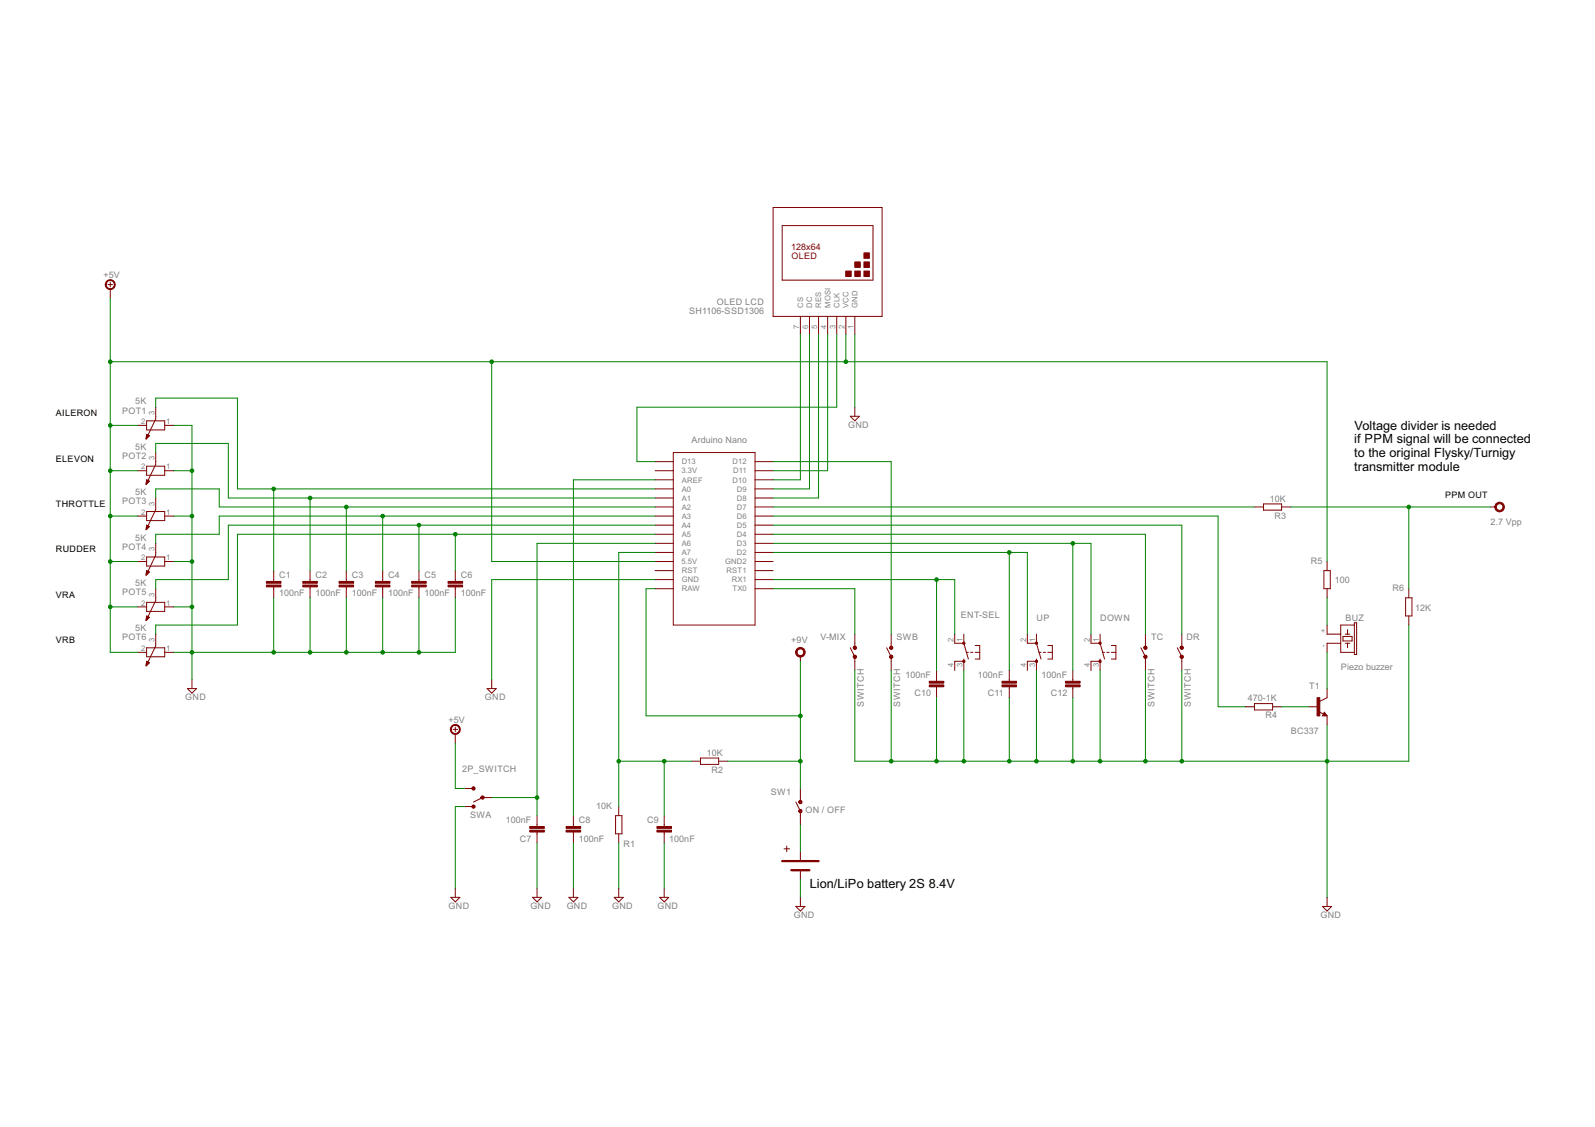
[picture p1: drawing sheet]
<svg xmlns="http://www.w3.org/2000/svg" width="297mm" height="210mm" viewBox="0 0 297 210" stroke-linecap="round" stroke-linejoin="round" font-family="sans-serif">
<g fill="none" stroke="#800000" stroke-width=".19">
<path d="M144 38.7h20.3v20.2h-20.3zM20.1 53h.9M20.5 52.6v.8M20.5 53.8v1.7M145.7 42h16.9v10.2h-16.9zM149.1 58.9v3.4M150.7 58.9v3.4M152.4 58.9v3.4M154.1 58.9v3.4M155.8 58.9v3.4M157.5 58.9v3.4M159.2 58.9v3.4"/>
<path d="M25.6 79.2h1.7M27.3 78.4h3.4v1.7h-3.4zM29 75.8v2.2l-1.8 3.7M30.7 79.2h1.7M158.3 77.5h1.7l-.8 .9zM159.2 75.8v1.7M25.6 87.7h1.7M25.6 96.1h1.7M27.2 81.7h.1M27.2 81.6h.1M27.2 90.2h.1M27.2 90.1h.1"/>
<path d="M27.2 90h.2M27.2 98.6h.1M27.2 81.6h.2M27.2 81.5h.3M27.2 81.4h.4M27.2 89.9h.3M27.2 89.8h.4M27.2 98.5h.2M27.2 98.4h.3M27.2 98.3h.3M27.3 81.3h.3M27.3 81.3h.4"/>
<path d="M27.3 81.2h.5M27.3 89.8h.3M27.3 89.7h.4M27.3 89.6h.5M27.3 98.3h.3M27.3 98.2h.4M27.3 98.1h.4M27.3 98.1h.5M27.3 81.1h.4M27.3 81h.3M27.3 81h.2M27.3 89.6h.4"/>
<path d="M27.3 89.5h.3M27.3 89.4h.1M27.3 98h.4M27.3 97.9h.2M27.3 97.9h.1M27.3 86.8h3.4v1.7h-3.4zM27.3 95.3h3.4v1.7h-3.4zM27.3 80.9l-.1 .8M27.3 80.9l.5 .3-.6 .5M27.3 80.9h.1M27.8 89.6l-.5-.2-.1 .8M27.8 89.6l-.6 .6"/>
<path d="M27.8 98.1l-.5-.3-.1 .9M27.8 98.1l-.6 .6M29 84.3v2.2l-1.8 3.7M29 92.8v2.1l-1.8 3.8M30.7 87.7h1.7M30.7 96.1h1.7M122 87.7h3.4M122 89.4h3.4M122 99.5h3.4M122 97.8h3.4M122 96.1h3.4M122 94.4h3.4"/>
<path d="M122 92.8h3.4M122 91.1h3.4M122 86h3.4M125.4 84.3h15.2v32.1h-15.2zM140.6 87.7h3.4M140.6 89.4h3.4M140.6 99.5h3.4M140.6 97.8h3.4M140.6 96.1h3.4M140.6 94.4h3.4M140.6 92.8h3.4M140.6 91.1h3.4"/>
<path d="M140.6 86h3.4M233.6 94.4h1.7M235.3 93.9h3.4v1.1h-3.4zM238.7 94.4h1.7M277.6 94.4h.9M25.6 104.6h1.7M25.6 113h1.7M27.2 107.1h.1M27.2 107h.1M27.2 115.6h.1M27.2 115.5h.1M27.2 115.4h.2"/>
<path d="M27.2 106.9h.2M27.2 106.8h.3M27.2 106.8h.4M27.2 115.3h.3M27.2 115.2h.4M27.3 106.7h.3M27.3 106.6h.4M27.3 106.6h.5M27.3 115.1h.3M27.3 115.1h.4M27.3 115h.5M27.3 106.5h.4"/>
<path d="M27.3 106.4h.3M27.3 106.4h.2M27.3 114.9h.4M27.3 114.9h.3M27.3 114.8h.1M27.3 106.3h.1M27.3 103.7h3.4v1.7h-3.4zM27.3 112.2h3.4v1.7h-3.4zM27.3 106.3l-.1 .8M27.3 106.3l.5 .2-.6 .6M27.3 114.7l.5 .3-.6 .6zM29 101.2v2.2l-1.8 3.7"/>
<path d="M29 109.6v2.2l-1.8 3.8M29 118.1v2.2l-1.8 3.7M30.7 104.6h1.7M30.7 113h1.7M51 106.3v2M51 109.3v2M57.7 106.3v2M57.7 109.3v2M64.5 106.3v2M64.5 109.3v2M71.3 106.3v2M71.3 109.3v2"/>
<path d="M78 106.3v2M78 109.3v2M84.8 106.3v2M84.8 109.3v2M122 109.6h3.4M122 107.9h3.4M122 106.3h3.4M122 104.6h3.4M122 102.9h3.4M122 101.2h3.4M140.6 109.6h3.4M140.6 107.9h3.4"/>
<path d="M140.6 106.3h3.4M140.6 104.6h3.4M140.6 102.9h3.4M140.6 101.2h3.4M159.2 118.1v2.5M166 118.1v2.5M177.8 118.1v1.7h1.7M179.5 118.1v1.7M179.5 119.8l.8 2.9M191.3 118.1v1.7h1.7M193 118.1v1.7M193 119.8l.9 2.9"/>
<path d="M203.2 118.1v1.7h1.7M204.9 118.1v1.7M204.9 119.8l.8 2.9M213.3 118.1v2.5M220.1 118.1v2.5M246.5 106.3h1.2v3.3h-1.2zM247.1 104.6v1.7M247.1 109.6v1.7M247.1 116.4v1.7h2.6M249.7 119.8h-2.6v1.7M250.1 118.5h1.7v.9h-1.7zM250.5 119.8h.9"/>
<path d="M250.5 118.1h.9M251 117.3v.8M251 119.8v.8M252.2 116.4h-2.5v5.1h2.5M252.2 116h.4v5.9h-.4zM261.8 111.3h1.2v3.4h-1.2zM262.4 109.6v1.7M262.4 114.7v1.7M25.6 121.5h1.7M27.2 124h.1M27.2 123.9h.1M27.2 123.8h.2"/>
<path d="M27.2 123.8h.3M27.2 123.7h.3M27.2 123.7h.4M27.3 123.6h.4M27.3 123.5h.4M27.3 123.4h.5M27.3 123.4h.4M27.3 123.3h.2M27.3 123.2h.1M27.3 120.6h3.4v1.7h-3.4zM27.8 123.4l-.5-.2-.1 .8M27.8 123.4l-.6 .6"/>
<path d="M30.7 121.5h1.7M34.9 128.2h1.7l-.8 .9zM35.8 126.6v1.6M84.4 135.8h.8M84.8 135.4v.9M84.8 136.7v1.7M90.7 128.2h1.7l-.8 .9zM91.6 126.6v1.6M149.1 122.2v1M158.3 120.6l.9 1.7M159.2 122.6v2.3M165.1 120.6l.9 1.7"/>
<path d="M166 122.6v2.3M174.4 124.9v2M174.4 127.9v2M179.5 122.7v2.2M179.5 123.2h-1.7v1.7M179.9 121.5h.4M180.8 121.5h.4M181.6 121.5h.9M181.6 120.2h.9v2.5h-.9M188 124.9v2M188 127.9v2M193 123.2h-1.7v1.7"/>
<path d="M193 122.7v2.2M193.4 121.5h.5M194.3 121.5h.4M195.1 121.5h.9M195.1 120.2h.9v2.5h-.9M199.8 124.9v2M199.8 127.9v2M204.9 123.2h-1.7v1.7M204.9 122.7v2.2M205.3 121.5h.4M206.1 121.5h.4M207 121.5h.8"/>
<path d="M207 120.2h.8v2.5h-.8M212.5 120.6l.8 1.7M213.3 122.6v2.3M219.2 120.6l.9 1.7M220.1 122.6v2.3M231.9 131.6h1.7M233.6 131h3.4v1.2h-3.4zM237 131.6h1.7M243.8 131.6h1.6M245.7 132.6l.8 .4M246.6 132.7l.5 .6h-.8zM246.6 133l.1 .2h-.2l.1-.4 .4 .4h-.5"/>
<path d="M247.1 128.2v1.7l-1.3 .7M247.1 133.3v1.7M86.5 146.9h1.7M86.5 150.2h1.7M91.6 148.5h-1.7l-1.7 .9M100 151.9v2M100 155v2M106.8 151.9v2M106.8 155v2M114.6 151.9h1.2v3.4h-1.2zM115.2 150.2v1.7M115.2 155.3v1.7"/>
<path d="M123.7 151.9v2M123.7 155v2M128.8 141.8h1.7M130.5 141.2h3.3v1.2h-3.3zM133.8 141.8h1.7M146 158.1h1M146.5 157.6v1M148.2 149.4l.9 1.7M149.1 146.9v2.5M149.1 151.3v2.3M149.1 158.7v1.7M83.9 167.1h1.7l-.8 .9z"/>
<path d="M84.8 165.4v1.7M99.2 167.1h1.7l-.9 .9zM100 165.4v1.7M105.9 167.1h1.7l-.8 .9zM106.8 165.4v1.7M114.4 167.1h1.7l-.9 .9zM115.2 165.4v1.7M122.9 167.1h1.6l-.8 .9zM123.7 165.4v1.7M148.2 168.8h1.7l-.8 .9zM149.1 162.1v1.6M149.1 167.1v1.7"/>
<path d="M246.3 168.8h1.7l-.9 .9zM247.1 167.1v1.7"/>
</g>
<g fill="#800000" stroke="#800000" stroke-width=".19">
<path d="M20 52.3a.93 .93 0 0 1 1.4 .3 .93 .93 0 0 1-.7 1.3 .93 .93 0 0 1-1.1-.9h.2a.76 .76 0 0 1 1-.7 .76 .76 0 0 1 .2 1.3 .76 .76 0 0 1-1.2-.3v-.3h-.2v-.3z" fill-rule="evenodd"/>
<path d="M148.8 149.2l.3-.1 .3 .2v.2l-.5 .2-.1-.3 .3-.2 .1 .1v.2h-.2l-.2-.1z" fill-rule="evenodd"/>
<path d="M148.8 150.9a.3 .3 0 0 1 .4-.1 .3 .3 0 0 1 .2 .4l-.1 .1-.4 .1-.1-.3 .3-.2 .1 .1-.2 .2-.2-.1z" fill-rule="evenodd"/>
<path d="M278.6 93.9a.91 .91 0 0 1 1.4 0 .91 .91 0 0 1-.5 1.4 .91 .91 0 0 1-1.1-.9h.2a.63 .63 0 0 1 .9-.6 .63 .63 0 0 1 .2 1.1 .63 .63 0 0 1-1-.3l-.1-.2h-.2z" fill-rule="evenodd"/>
<path d="M148.4 120.9a.9 .9 0 0 1 1.4 .1 .9 .9 0 0 1-.5 1.3 .9 .9 0 0 1-1.1-.8h.2a.63 .63 0 0 1 .9-.6 .63 .63 0 0 1 .2 1 .63 .63 0 0 1-1-.2l-.1-.2h-.2z" fill-rule="evenodd"/>
<path d="M158.9 120.5l.3-.2 .3 .2v.2a.3 .3 0 0 1-.3 .2 .3 .3 0 0 1-.3-.3l.3-.1 .2 .2-.3 .1-.2-.2z" fill-rule="evenodd"/>
<path d="M158.9 122.2a.3 .3 0 0 1 .3-.2 .3 .3 0 0 1 .3 .2v.2l-.3 .2h-.1l-.2-.3 .4-.1v.3h-.2l-.2-.2z" fill-rule="evenodd"/>
<path d="M179.3 119.6h.3v.4h-.3z" fill-rule="evenodd"/>
<path d="M179.3 123h.3v.3h-.3z" fill-rule="evenodd"/>
<path d="M192.9 119.6h.3v.4h-.3z" fill-rule="evenodd"/>
<path d="M192.9 123h.3v.3h-.3z" fill-rule="evenodd"/>
<path d="M204.7 119.6h.3v.4h-.3z" fill-rule="evenodd"/>
<path d="M204.7 123h.3v.3h-.3z" fill-rule="evenodd"/>
<path d="M213.1 120.5a.3 .3 0 0 1 .3-.2 .3 .3 0 0 1 .2 .2v.2l-.2 .2h-.2l-.2-.3 .3-.1 .2 .1-.2 .2-.3-.2z" fill-rule="evenodd"/>
<path d="M213.1 122.2l.3-.2 .2 .2a.33 .33 0 0 1-.4 .4l-.2-.3 .3-.1 .2 .1-.1 .2h-.1l-.3-.2z" fill-rule="evenodd"/>
<path d="M219.8 120.5l.2-.1h.3v.5h-.3l-.2-.1v-.2l.2-.1 .2 .1v.2h-.2l-.2-.2z" fill-rule="evenodd"/>
<path d="M219.8 122.2l.2-.2 .3 .1 .1 .3-.4 .2-.2-.3 .3-.1 .1 .1v.2h-.2l-.2-.2z" fill-rule="evenodd"/>
<path d="M165.7 120.5a.3 .3 0 0 1 .3-.2 .3 .3 0 0 1 .3 .2l-.1 .4a.31 .31 0 0 1-.5-.3l.3-.1 .1 .2-.2 .1-.2-.2z" fill-rule="evenodd"/>
<path d="M165.8 122l.5 .2a.33 .33 0 0 1-.5 .4l-.1-.3 .3-.1 .1 .1-.1 .2-.3-.2z" fill-rule="evenodd"/>
<path d="M87.9 150.1l.2-.2a.31 .31 0 0 1 .3 .1 .31 .31 0 0 1 .1 .3l-.3 .2h-.1l-.2-.3 .3-.1 .1 .1v.2h-.2l-.2-.2z" fill-rule="evenodd"/>
<path d="M87.9 146.7l.2-.1a.31 .31 0 0 1 .3 .1 .31 .31 0 0 1 0 .4 .31 .31 0 0 1-.5-.2l.3-.2 .1 .2-.2 .1-.2-.1z" fill-rule="evenodd"/>
<path d="M89.6 148.4a.3 .3 0 0 1 .3-.2 .3 .3 0 0 1 .3 .2 .33 .33 0 0 1-.5 .4l-.1-.3 .2-.1 .2 .1v.2h-.2l-.2-.2z" fill-rule="evenodd"/>
<path d="M84.2 135.1a.93 .93 0 0 1 1.4 .4 .93 .93 0 0 1-.6 1.3 .93 .93 0 0 1-1.1-1h.1a.76 .76 0 0 1 1.1-.6 .76 .76 0 0 1 .2 1.2 .76 .76 0 0 1-1.2-.3l-.1-.3h-.1v-.2z" fill-rule="evenodd"/>
</g>
<path d="M145.7 160.4h6.7M147.4 162.1h3.3" fill="none" stroke="#800000" stroke-width=".42"/>
<g fill="#800000" stroke="#800000" stroke-width=".19">
<path d="M49.6 109h2.7v.3h-2.7z"/>
<path d="M49.6 108.3h2.7v.3h-2.7z"/>
<path d="M56.4 109h2.7v.3h-2.7z"/>
<path d="M56.4 108.3h2.7v.3h-2.7z"/>
<path d="M63.1 109h2.7v.3h-2.7z"/>
<path d="M63.1 108.3h2.7v.3h-2.7z"/>
<path d="M69.9 109h2.7v.3h-2.7z"/>
<path d="M69.9 108.3h2.7v.3h-2.7z"/>
<path d="M76.7 109h2.7v.3h-2.7z"/>
<path d="M76.7 108.3h2.7v.3h-2.7z"/>
<path d="M83.4 109h2.7v.3h-2.7z"/>
<path d="M83.4 108.3h2.7v.3h-2.7z"/>
<path d="M160.9 50.5h1v1h-1z"/>
<path d="M159.2 50.5h1v1h-1z"/>
<path d="M160.9 48.8h1v1h-1z"/>
<path d="M157.5 50.5h1v1h-1z"/>
<path d="M160.9 47.1h1v1h-1z"/>
<path d="M159.2 48.8h1v1h-1z"/>
<path d="M105.4 154.6h2.7v.4h-2.7z"/>
<path d="M105.4 153.9h2.7v.4h-2.7z"/>
<path d="M186.6 126.9h2.7v.3h-2.7z"/>
<path d="M186.6 127.6h2.7v.3h-2.7z"/>
<path d="M198.4 126.9h2.7v.3h-2.7z"/>
<path d="M198.4 127.6h2.7v.3h-2.7z"/>
<path d="M173.1 126.9h2.7v.3h-2.7z"/>
<path d="M173.1 127.6h2.7v.3h-2.7z"/>
<path d="M245.3 129.9h.5v3.4h-.5z"/>
<path d="M98.7 153.9h2.7v.4h-2.7z"/>
<path d="M98.7 154.6h2.7v.4h-2.7z"/>
<path d="M122.3 153.9h2.8v.4h-2.8z"/>
<path d="M122.3 154.6h2.8v.4h-2.8z"/>
</g>
<g fill="none" stroke="#008000" stroke-width=".19">
<path d="M20.5 55.5v66h5.1M20.5 79.2h5.1M20.5 67.4h226.6v37.2M29 75.8v-1.7h15.2v17h77.8M32.4 79.2h3.4v47.4M91.6 67.4v37.2h30.4M149.1 62.3v27.1h-5.1M150.7 62.3v28.8h-6.7M152.4 62.3v30.5h-8.4M154.1 62.3v25.4h-10.1M155.8 62.3v13.5h-37.2v10.2h3.4M157.5 62.3v5.1"/>
<path d="M159.2 62.3v13.5M20.5 96.1h5.1M20.5 87.7h5.1M29 92.8v-1.7h11.8v3.3h81.2M29 84.3v-1.7h13.5v10.2h79.5M32.4 96.1h3.4M32.4 87.7h3.4M51 91.1v15.2M57.7 92.8v13.5M64.5 94.4v11.9M71.3 96.1v10.2M78 97.8v8.5"/>
<path d="M84.8 99.5v6.8M122 99.5h-77.8v16.9h-15.2v1.7M122 96.1h-81.2v3.4h-11.8v1.7M122 97.8h-79.5v10.1h-13.5v1.7M122 89.4h-15.2v62.5M144 94.4h89.6M144 99.5h69.3v18.6M144 96.1h82.8v35.5h5.1M144 97.8h76.1v20.3M144 86h22v32.1M240.4 94.4h37.2M262.4 94.4v15.2"/>
<path d="M20.5 104.6h5.1M20.5 113h5.1M32.4 104.6h3.4M32.4 113h3.4M51 111.3v10.2M57.7 111.3v10.2M64.5 111.3v10.2M71.3 111.3v10.2M78 111.3v10.2M84.8 111.3v10.2h-52.4M122 107.9h-30.4v18.7M122 102.9h-6.8v47.3"/>
<path d="M122 101.2h-22v50.7M122 109.6h-1.7v23.7h28.8M144 107.9h33.8v10.2M144 109.6h15.2v8.5M144 102.9h47.3v15.2M144 101.2h59.2v16.9M174.4 107.9v17M188 102.9v22M199.8 101.2v23.7M247.1 111.3v5.1M262.4 116.4v25.4h-103.2v-16.9M84.8 138.4v8.5h1.7"/>
<path d="M149.1 123.2v23.7M166 124.9v16.9M174.4 129.9v11.9M179.5 124.9v16.9M188 129.9v11.9M193 124.9v16.9M199.8 129.9v11.9M204.9 124.9v16.9M213.3 124.9v16.9M220.1 124.9v16.9M238.7 131.6h5.1M247.1 121.5v6.7"/>
<path d="M247.1 135v32.1M86.5 150.2h-1.7v15.2M91.6 148.5h8.4M100 157v8.4M106.8 157v8.4M115.2 157v8.4M115.2 141.8h13.6M123.7 141.8v10.1M123.7 157v8.4M135.5 141.8h13.6M149.1 153.6v5.1M149.1 163.7v3.4"/>
</g>
<g fill="#008000" stroke="#008000" stroke-width=".19">
<circle cx="51" cy="91.1" r=".34"/>
<circle cx="57.7" cy="92.8" r=".34"/>
<circle cx="64.5" cy="94.4" r=".34"/>
<circle cx="71.3" cy="96.1" r=".34"/>
<circle cx="78" cy="97.8" r=".34"/>
<circle cx="84.8" cy="99.5" r=".34"/>
<circle cx="20.5" cy="79.2" r=".34"/>
<circle cx="20.5" cy="87.7" r=".34"/>
<circle cx="20.5" cy="96.1" r=".34"/>
<circle cx="20.5" cy="104.6" r=".34"/>
<circle cx="20.5" cy="113" r=".34"/>
<circle cx="157.5" cy="67.4" r=".34"/>
<circle cx="91.6" cy="67.4" r=".34"/>
<circle cx="20.5" cy="67.4" r=".34"/>
<circle cx="35.8" cy="87.7" r=".34"/>
<circle cx="35.8" cy="96.1" r=".34"/>
<circle cx="35.8" cy="104.6" r=".34"/>
<circle cx="35.8" cy="113" r=".34"/>
<circle cx="35.8" cy="121.5" r=".34"/>
<circle cx="57.7" cy="121.5" r=".34"/>
<circle cx="64.5" cy="121.5" r=".34"/>
<circle cx="71.3" cy="121.5" r=".34"/>
<circle cx="78" cy="121.5" r=".34"/>
<circle cx="51" cy="121.5" r=".34"/>
<circle cx="174.4" cy="141.8" r=".34"/>
<circle cx="188" cy="141.8" r=".34"/>
<circle cx="179.5" cy="141.8" r=".34"/>
<circle cx="193" cy="141.8" r=".34"/>
<circle cx="199.8" cy="141.8" r=".34"/>
<circle cx="204.9" cy="141.8" r=".34"/>
<circle cx="213.3" cy="141.8" r=".34"/>
<circle cx="247.1" cy="141.8" r=".34"/>
<circle cx="220.1" cy="141.8" r=".34"/>
<circle cx="166" cy="141.8" r=".34"/>
<circle cx="115.2" cy="141.8" r=".34"/>
<circle cx="123.7" cy="141.8" r=".34"/>
<circle cx="262.4" cy="94.4" r=".34"/>
<circle cx="149.1" cy="141.8" r=".34"/>
<circle cx="149.1" cy="133.3" r=".34"/>
<circle cx="174.4" cy="107.9" r=".34"/>
<circle cx="188" cy="102.9" r=".34"/>
<circle cx="199.8" cy="101.2" r=".34"/>
<circle cx="100" cy="148.5" r=".34"/>
</g>
<g font-size="2.6">
<text x="252.2" y="82.6">if PPM signal will be connected</text>
<text x="252.3" y="80.1">Voltage divider is needed</text>
<text x="252.2" y="85.1">to the original Flysky/Turnigy</text>
<text x="252.2" y="87.7">transmitter module</text>
<text x="150.8" y="165.4">Lion/LiPo battery 2S 8.4V</text>
</g>
<g font-size="1.9" fill="#800000">
<text x="147.4" y="46.6">128x64</text>
<text x="147.4" y="48.3">OLED</text>
</g>
<g font-size="1.9" fill="#808080">
<text x="19.3" y="51.7">+5V</text>
<text x="128.4" y="58.4">SH1106-SSD1306</text>
<text x="133.5" y="56.7">OLED LCD</text>
<text x="22.8" y="77">POT1</text>
<text x="25.2" y="75.3">5K</text>
<text x="25.2" y="83.8">5K</text>
<text x="128.8" y="82.6">Arduino Nano</text>
<text x="158" y="79.6">GND</text>
<text x="22.8" y="85.5">POT2</text>
<text x="22.8" y="93.9">POT3</text>
<text x="25.2" y="92.2">5K</text>
<text x="236.5" y="93.4">10K</text>
<text x="25.2" y="100.7">5K</text>
<text x="237.4" y="96.6">R3</text>
<text x="277.6" y="97.8">2.7 Vpp</text>
<text x="22.8" y="102.4">POT4</text>
<text x="52" y="107.7">C1</text>
<text x="58.8" y="107.7">C2</text>
<text x="65.5" y="107.7">C3</text>
<text x="72.3" y="107.7">C4</text>
<text x="79.1" y="107.7">C5</text>
<text x="85.8" y="107.7">C6</text>
<text x="244.1" y="105.1">R5</text>
<text x="22.8" y="110.8">POT5</text>
<text x="25.2" y="109.1">5K</text>
<text x="52" y="111.1">100nF</text>
<text x="58.8" y="111.1">100nF</text>
<text x="65.5" y="111.1">100nF</text>
<text x="72.3" y="111.1">100nF</text>
<text x="79" y="111.1">100nF</text>
<text x="85.8" y="111.1">100nF</text>
<text x="248.6" y="108.6">100</text>
<text x="259.3" y="110.1">R6</text>
<text x="263.5" y="113.7">12K</text>
<text x="22.8" y="119.3">POT6</text>
<text x="25.2" y="117.6">5K</text>
<text x="147.4" y="119.8">+9V</text>
<text x="152.8" y="119.3">V-MIX</text>
<text x="167" y="119.3">SWB</text>
<text x="178.9" y="115.1">ENT-SEL</text>
<text x="193.1" y="115.6">UP</text>
<text x="204.9" y="115.6">DOWN</text>
<text x="214.4" y="119.3">TC</text>
<text x="221" y="119.3">DR</text>
<text x="250.6" y="115.6">BUZ</text>
<text x="249.7" y="124.9">Piezo buzzer</text>
<text x="34.5" y="130.4">GND</text>
<text x="90.3" y="130.4">GND</text>
<text x="160.9" y="131.6" transform="rotate(-90 160.9 131.6)">SWITCH</text>
<text x="167.7" y="131.6" transform="rotate(-90 167.7 131.6)">SWITCH</text>
<text x="168.6" y="126.3">100nF</text>
<text x="170.3" y="129.7">C10</text>
<text x="182.1" y="126.3">100nF</text>
<text x="184" y="129.7">C11</text>
<text x="194" y="126.3">100nF</text>
<text x="195.7" y="129.7">C12</text>
<text x="215" y="131.6" transform="rotate(-90 215 131.6)">SWITCH</text>
<text x="221.8" y="131.6" transform="rotate(-90 221.8 131.6)">SWITCH</text>
<text x="232.4" y="130.6">470-1K</text>
<text x="243.8" y="128.2">T1</text>
<text x="83.5" y="134.6">+5V</text>
<text x="235.7" y="133.8">R4</text>
<text x="240.4" y="136.7">BC337</text>
<text x="86.1" y="143.8">2P_SWITCH</text>
<text x="131.6" y="140.8">10K</text>
<text x="132.5" y="144">R2</text>
<text x="143.5" y="148">SW1</text>
<text x="87.5" y="152.3">SWA</text>
<text x="94.2" y="153.4">100nF</text>
<text x="107.8" y="153.4">C8</text>
<text x="111" y="150.7">10K</text>
<text x="120.5" y="153.4">C9</text>
<text x="150" y="151.4">ON / OFF</text>
<text x="96.8" y="156.7">C7</text>
<text x="107.8" y="156.7">100nF</text>
<text x="116.1" y="157.7">R1</text>
<text x="124.6" y="156.7">100nF</text>
<text x="83.6" y="169.2">GND</text>
<text x="98.8" y="169.2">GND</text>
<text x="105.5" y="169.2">GND</text>
<text x="114" y="169.2">GND</text>
<text x="122.5" y="169.2">GND</text>
<text x="147.8" y="170.9">GND</text>
<text x="245.9" y="170.9">GND</text>
</g>
<g font-size="1.9">
<text x="10.4" y="77.5">AILERON</text>
<text x="10.4" y="86">ELEVON</text>
<text x="10.4" y="94.4">THROTTLE</text>
<text x="269.2" y="92.7">PPM OUT</text>
<text x="10.4" y="102.9">RUDDER</text>
<text x="10.4" y="111.3">VRA</text>
<text x="10.4" y="119.8">VRB</text>
</g>
<g font-size="1.6" fill="#808080">
<text x="149.6" y="57.3" transform="rotate(-90 149.6 57.3)">CS</text>
<text x="151.3" y="57.3" transform="rotate(-90 151.3 57.3)">DC</text>
<text x="152.9" y="57.3" transform="rotate(-90 152.9 57.3)">RES</text>
<text x="154.6" y="57.3" transform="rotate(-90 154.6 57.3)">MOSI</text>
<text x="156.3" y="57.3" transform="rotate(-90 156.3 57.3)">CLK</text>
<text x="158" y="57.3" transform="rotate(-90 158 57.3)">VCC</text>
<text x="159.7" y="57.3" transform="rotate(-90 159.7 57.3)">GND</text>
<text x="148.8" y="61.3" transform="rotate(-90 148.8 61.3)">7</text>
<text x="150.5" y="61.3" transform="rotate(-90 150.5 61.3)">6</text>
<text x="152.2" y="61.3" transform="rotate(-90 152.2 61.3)">5</text>
<text x="153.9" y="61.3" transform="rotate(-90 153.9 61.3)">4</text>
<text x="155.6" y="61.3" transform="rotate(-90 155.6 61.3)">3</text>
<text x="157.3" y="61.3" transform="rotate(-90 157.3 61.3)">2</text>
<text x="159" y="61.3" transform="rotate(-90 159 61.3)">1</text>
<text x="28.8" y="77.3" transform="rotate(-90 28.8 77.3)">3</text>
<text x="26.3" y="79">2</text>
<text x="30.9" y="79">1</text>
<text x="26.3" y="87.4">2</text>
<text x="28.8" y="85.7" transform="rotate(-90 28.8 85.7)">3</text>
<text x="30.9" y="87.4">1</text>
<text x="126.9" y="88.2">3.3V</text>
<text x="127" y="89.9">AREF</text>
<text x="127" y="86.5">D13</text>
<text x="136.4" y="86.5">D12</text>
<text x="136.4" y="89.9">D10</text>
<text x="136.6" y="88.2">D11</text>
<text x="26.3" y="95.9">2</text>
<text x="28.8" y="94.2" transform="rotate(-90 28.8 94.2)">3</text>
<text x="30.9" y="95.9">1</text>
<text x="127" y="94.9">A2</text>
<text x="127" y="93.3">A1</text>
<text x="127" y="91.6">A0</text>
<text x="137.2" y="94.9">D7</text>
<text x="137.2" y="93.3">D8</text>
<text x="137.2" y="91.6">D9</text>
<text x="127" y="96.6">A3</text>
<text x="127" y="101.7">A6</text>
<text x="127" y="100">A5</text>
<text x="127" y="98.3">A4</text>
<text x="137.2" y="101.7">D3</text>
<text x="137.2" y="100">D4</text>
<text x="137.2" y="98.3">D5</text>
<text x="137.2" y="96.6">D6</text>
<text x="26.3" y="104.3">2</text>
<text x="28.8" y="102.7" transform="rotate(-90 28.8 102.7)">3</text>
<text x="30.9" y="104.3">1</text>
<text x="126.9" y="105.1">5.5V</text>
<text x="127" y="106.8">RST</text>
<text x="127" y="103.4">A7</text>
<text x="135" y="105.1">GND2</text>
<text x="135.3" y="106.8">RST1</text>
<text x="137.2" y="103.4">D2</text>
<text x="26.3" y="112.8">2</text>
<text x="28.8" y="111.1" transform="rotate(-90 28.8 111.1)">3</text>
<text x="30.9" y="112.8">1</text>
<text x="127" y="110.2">RAW</text>
<text x="127" y="108.5">GND</text>
<text x="136.3" y="108.5">RX1</text>
<text x="136.4" y="110.2">TX0</text>
<text x="28.8" y="119.6" transform="rotate(-90 28.8 119.6)">3</text>
<text x="177.6" y="119.6" transform="rotate(-90 177.6 119.6)">2</text>
<text x="179.3" y="119.6" transform="rotate(-90 179.3 119.6)">1</text>
<text x="191.1" y="119.6" transform="rotate(-90 191.1 119.6)">2</text>
<text x="192.8" y="119.6" transform="rotate(-90 192.8 119.6)">1</text>
<text x="202.9" y="119.6" transform="rotate(-90 202.9 119.6)">2</text>
<text x="204.6" y="119.6" transform="rotate(-90 204.6 119.6)">1</text>
<text x="246.9" y="117.9" transform="rotate(-90 246.9 117.9)">+</text>
<text x="26.3" y="121.2">2</text>
<text x="30.9" y="121.2">1</text>
<text x="177.6" y="124.2" transform="rotate(-90 177.6 124.2)">4</text>
<text x="179.3" y="124.2" transform="rotate(-90 179.3 124.2)">3</text>
<text x="191.1" y="124.2" transform="rotate(-90 191.1 124.2)">4</text>
<text x="192.8" y="124.2" transform="rotate(-90 192.8 124.2)">3</text>
<text x="202.9" y="124.2" transform="rotate(-90 202.9 124.2)">4</text>
<text x="204.6" y="124.2" transform="rotate(-90 204.6 124.2)">3</text>
<text x="246.9" y="120.5" transform="rotate(-90 246.9 120.5)">-</text>
</g>
</svg>
